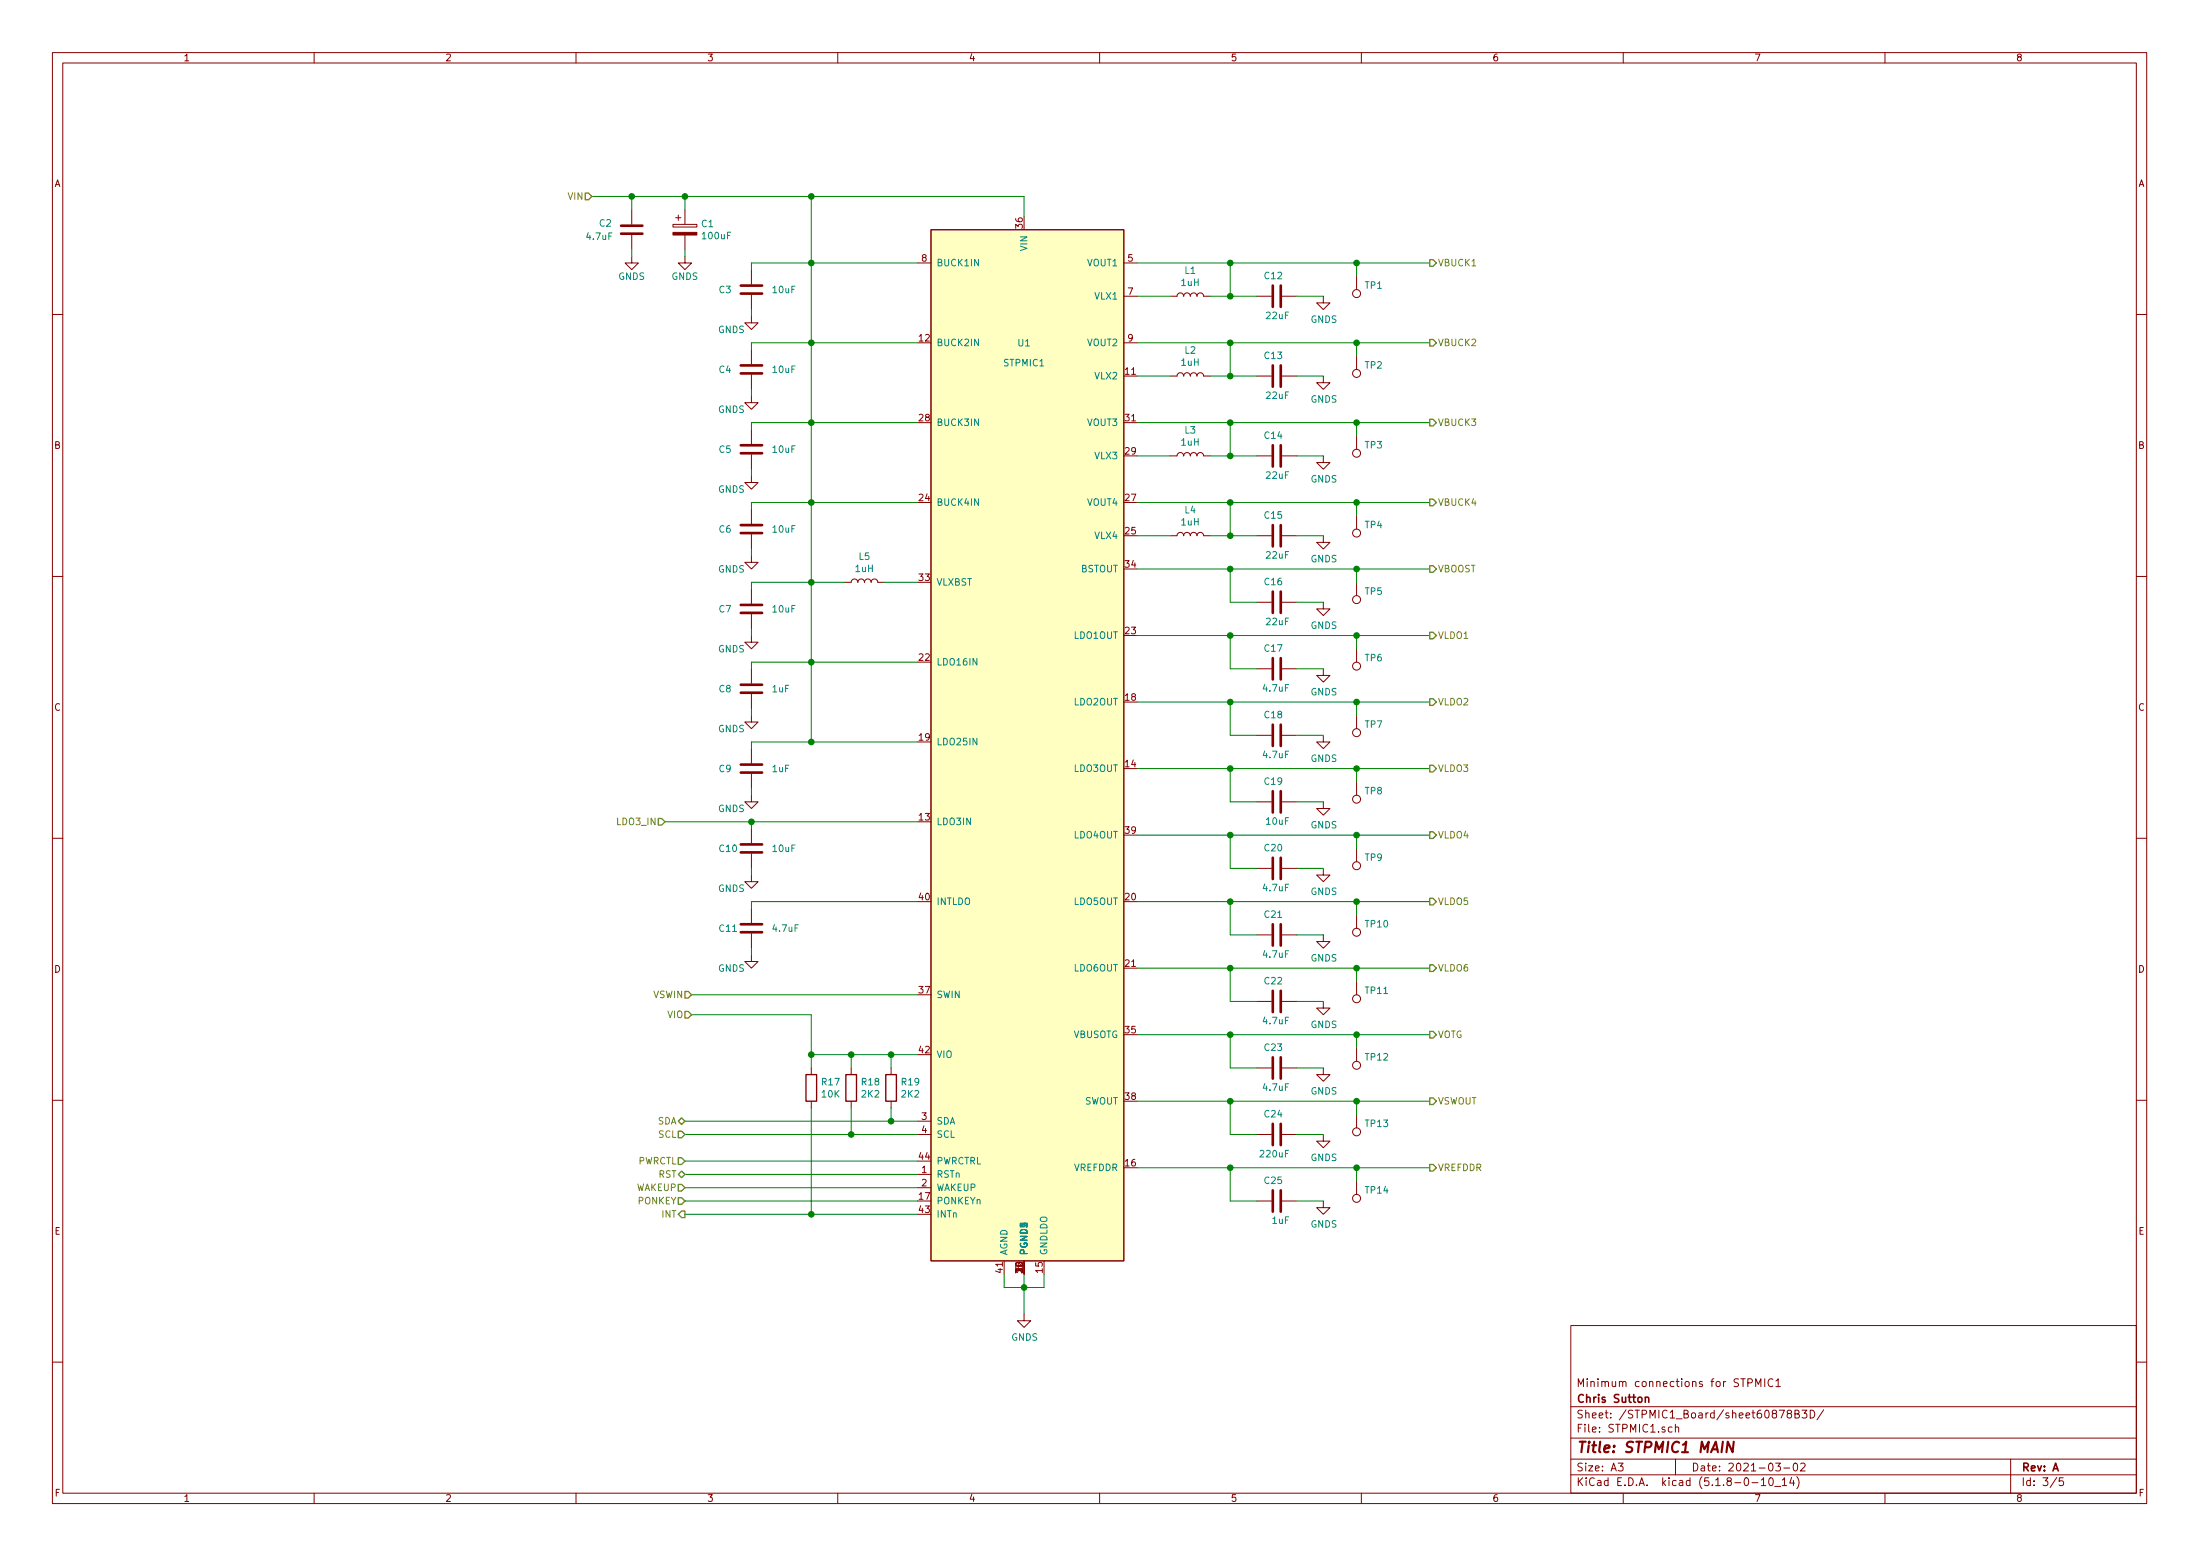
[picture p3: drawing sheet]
<svg xmlns="http://www.w3.org/2000/svg" width="420mm" height="297mm" viewBox="0 0 420 297" stroke-linecap="round" stroke-linejoin="round" font-family="sans-serif">
<g fill="none" stroke="#840000" stroke-width=".19">
<path d="M10 10h400v277h-400zM12 12h396v273.1h-396zM60 10v2M110 10v2M160 10v2M210 10v2M260 10v2M310 10v2M360 10v2M120.6 48.9v1.3h1.3l-1.3 1.3-1.2-1.3h1.2M120.6 40v2.8M120.6 44.9v2.8"/>
<path d="M128.5 42.8h4.6v.5h-4.6zM129 41.6h1M129.5 41.1v1M130.8 48.9v1.3h1.3l-1.3 1.3-1.3-1.3h1.3M130.8 40v2.8M130.8 44.9v2.8M143.5 51.5v2.8M143.5 56.3v2.8M175.3 50.2h2.5M177.8 43.9h36.8v196.8h-36.8zM214.6 56.6h2.6M214.6 50.2h2.6"/>
<path d="M223.5 56.6h1.3a.63 .63 0 0 1 .6-.7 .63 .63 0 0 1 .7 .7 .63 .63 0 0 1 .6-.7 .63 .63 0 0 1 .6 .7 .63 .63 0 0 1 .7-.7 .63 .63 0 0 1 .6 .7 .63 .63 0 0 1 .6-.7 .63 .63 0 0 1 .7 .7h1.2M240 56.6h2.8M244.9 56.6h2.7M252.7 56.6v1.2h1.3l-1.3 1.3-1.2-1.3h1.2M259.1 52.7v2.6M10 60h2M143.5 75.6v1.3h1.3l-1.3 1.2-1.3-1.2h1.3M143.5 60.4v1.2h1.3l-1.3 1.3-1.3-1.3h1.3M143.5 66.7v2.8M143.5 71.5v2.8M214.6 65.4h2.6M223.5 71.8h1.3a.63 .63 0 0 1 .6-.6 .63 .63 0 0 1 .7 .6 .63 .63 0 0 1 .6-.6 .63 .63 0 0 1 .6 .6 .63 .63 0 0 1 .7-.6 .63 .63 0 0 1 .6 .6 .63 .63 0 0 1 .6-.6 .63 .63 0 0 1 .7 .6h1.2"/>
<path d="M240 71.8h2.8M244.9 71.8h2.7M252.7 71.8v1.3h1.3l-1.3 1.2-1.2-1.2h1.2M259.1 68v2.5M408 60h2M143.5 90.8v1.3h1.3l-1.3 1.3-1.3-1.3h1.3M143.5 82v2.7M143.5 86.8v2.8M143.5 97.2v2.8M223.5 87h1.3a.63 .63 0 0 1 .6-.6 .63 .63 0 0 1 .7 .6 .63 .63 0 0 1 .6-.6 .63 .63 0 0 1 .6 .6 .63 .63 0 0 1 .7-.6 .63 .63 0 0 1 .6 .6 .63 .63 0 0 1 .6-.6 .63 .63 0 0 1 .7 .6h1.2M240 87h2.8M244.9 87h2.7"/>
<path d="M252.7 87v1.3h1.3l-1.3 1.3-1.2-1.3h1.2M259.1 83.2v2.6M259.1 98.5v2.5M10 110h2M143.5 106.1v1.3h1.3l-1.3 1.2-1.3-1.2h1.3M143.5 102v2.8M143.5 112.4v2.8M143.5 117.3v2.8M161.3 111.2h1.3a.63 .63 0 0 1 .6-.7 .63 .63 0 0 1 .6 .7 .63 .63 0 0 1 .7-.7 .63 .63 0 0 1 .6 .7 .63 .63 0 0 1 .6-.7 .63 .63 0 0 1 .7 .7 .63 .63 0 0 1 .6-.7 .63 .63 0 0 1 .6 .7h1.3M223.5 102.3h1.3a.63 .63 0 0 1 .6-.7 .63 .63 0 0 1 .7 .7 .63 .63 0 0 1 .6-.7 .63 .63 0 0 1 .6 .7 .63 .63 0 0 1 .7-.7 .63 .63 0 0 1 .6 .7 .63 .63 0 0 1 .6-.7 .63 .63 0 0 1 .7 .7h1.2M240 102.3h2.8M240 115h2.8"/>
<path d="M244.9 102.3h2.7M244.9 115h2.7M252.7 115v1.2h1.3l-1.3 1.3-1.2-1.3h1.2M252.7 102.3v1.2h1.3l-1.3 1.3-1.2-1.3h1.2M259.1 111.2v2.5M408 110h2M143.5 136.6v1.2h1.3l-1.3 1.3-1.3-1.3h1.3M143.5 121.3v1.3h1.3l-1.3 1.3-1.3-1.3h1.3M143.5 127.7v2.8M143.5 132.5v2.8M240 127.7h2.8M244.9 127.7h2.7"/>
<path d="M252.7 127.7v1.2h1.3l-1.3 1.3-1.2-1.3h1.2M259.1 123.9v2.5M259.1 136.6v2.5M143.5 151.8v1.3h1.3l-1.3 1.2-1.3-1.2h1.3M143.5 142.9v2.8M143.5 147.7v2.8M143.5 158.2v2.7M240 153.1h2.8M240 140.4h2.8M244.9 153.1h2.7M244.9 140.4h2.7M252.7 153.1v1.2h1.3l-1.3 1.3-1.2-1.3h1.2"/>
<path d="M252.7 140.4v1.2h1.3l-1.3 1.3-1.2-1.3h1.2M259.1 149.3v2.5M10 160h2M143.5 167v1.3h1.3l-1.3 1.3-1.3-1.3h1.3M143.5 163v2.8M143.5 173.4v2.8M143.5 178.2v2.8M240 178.5h2.8M240 165.8h2.8M244.9 178.5h2.7M244.9 165.8h2.7M252.7 178.5v1.2h1.3l-1.3 1.3-1.2-1.3h1.2"/>
<path d="M252.7 165.8v1.2h1.3l-1.3 1.3-1.2-1.3h1.2M259.1 162v2.5M259.1 174.7v2.5M408 160h2M143.5 182.3v1.3h1.3l-1.3 1.2-1.3-1.2h1.3M240 191.2h2.8M244.9 191.2h2.7M252.7 191.2v1.2h1.3l-1.3 1.3-1.2-1.3h1.2M259.1 187.4v2.5M10 210h2M154.9 203.9v1.2M154.9 210.2v1.3"/>
<path d="M162.6 203.9v1.2M162.6 210.2v1.3M170.2 203.9v1.2M170.2 210.2v1.3M175.3 216.6h2.5M175.3 214h2.5M240 216.6h2.8M240 203.9h2.8M244.9 216.6h2.7M244.9 203.9h2.7M252.7 216.6v1.2h1.3l-1.3 1.3-1.2-1.3h1.2M252.7 203.9v1.2h1.3l-1.3 1.3-1.2-1.3h1.2"/>
<path d="M259.1 200.1v2.5M259.1 212.8v2.5M408 210h2M175.3 224.2h2.5M175.3 226.7h2.5M240 229.3h2.8M244.9 229.3h2.7M252.7 229.3v1.2h1.3l-1.3 1.3-1.2-1.3h1.2M259.1 225.5v2.5M195.6 250.9v1.2h1.2l-1.2 1.3-1.3-1.3h1.3M300 253h108v32.1h-108zM10 260h2"/>
<path d="M300 278.5h108M300 274.5h108M300 268.5h108M309 279.3h1l-.5 .6 .4 .1v.7l-.2 .1-.7-.1M319.3 272.5l-.4-.1-.3 .3 .1 .6 .2 .1 .4-.1M320 272.5l.2-.1 .3 .1 .1 .9M320 271.9v1.5M320 278.5v3M333.8 264l.7-.1 .2-.2-.1-.3-.2-.2h-.6v1.5M335.3 264.7v-1.5l.5 1.1 .5-1.1v1.5M337 263.2v1.5M338.6 263.4a.59 .59 0 0 0-.8-.1 .59 .59 0 0 0-.1 .8 .56 .56 0 0 0 .3 .5 .56 .56 0 0 0 .6 0"/>
<path d="M339.1 279.3h.9l-.5 .6 .5 .1v.7l-.2 .1-.7-.1M339.2 263.6l.4-.4v1.5M339.2 264.7h.8M341.6 269.8l-.3-.2 .1-.2 .2-.2 .4 .1 .2 .2-.1 .2-.5 .1-.3 .3 .1 .5 .2 .1h.3l.3-.3v-.3l-.3-.3M342.6 279.5l.4-.2a.94 .94 0 0 1 0 1.5 .82 .82 0 0 1-.4-1.3zM342.8 269.9l.7-.1v-.4l-.2-.2h-.5v1.5h.6l.2-.1 .1-.4-.4-.3M343.9 279.5l.5-.2 .3 .2 .1 .2-1 1.1h1M344.1 269.2h1l-.5 .6 .4 .1v.7l-.2 .1-.7-.1M345.7 269.2a.76 .76 0 0 1 .9 .7 .76 .76 0 0 1-.9 .8zM348.3 269.1l-1.3 2M384 278.5v6.6M408 260h2"/>
<path d="M60 285.1v1.9M110 285.1v1.9M160 285.1v1.9M210 285.1v1.9M260 285.1v1.9M300 281.5h108M310 285.1v1.9M334.6 283h1.1M336.4 282.5l.4-.4v1.5M336.4 283.6h.8M337.9 282.3l.3-.2a.81 .81 0 0 1 .5 .6 .81 .81 0 0 1-.2 .8l-.2 .1a.79 .79 0 0 1-.4-1.3zM338.9 283.8h1.2"/>
<path d="M340.4 282.5l.4-.4v1.5M340.4 283.6h.8M340.7 280.2h1.1M342.2 282l-.4 1.1h.9M342.5 282.6v1M343.2 281.9a1.71 1.71 0 0 1 0 2.3M360 285.1v1.9M392.8 282l-1.3 2M394 282.1h-.7l-.1 .7 .3-.1h.5l.1 .3-.1 .5-.2 .1-.6-.1"/>
<circle cx="259.1" cy="56" r=".76"/>
<circle cx="259.1" cy="71.3" r=".76"/>
<circle cx="259.1" cy="86.5" r=".76"/>
<circle cx="259.1" cy="101.8" r=".76"/>
<circle cx="259.1" cy="114.5" r=".76"/>
<circle cx="259.1" cy="127.2" r=".76"/>
<circle cx="259.1" cy="139.9" r=".76"/>
<circle cx="259.1" cy="152.6" r=".76"/>
<circle cx="259.1" cy="178" r=".76"/>
<circle cx="259.1" cy="165.3" r=".76"/>
<circle cx="259.1" cy="190.7" r=".76"/>
<circle cx="259.1" cy="216.1" r=".76"/>
<circle cx="259.1" cy="203.4" r=".76"/>
<circle cx="259.1" cy="228.8" r=".76"/>
</g>
<path d="M331.1 275.2l-.2 2-.9-2-.3 2" fill="none" stroke="#840000" stroke-width=".41"/>
<path d="M314.2 266.8h.1a.37 .37 0 0 1 .6 .1v.8M314.2 266.7v1" fill="none" stroke="#840000" stroke-width=".3"/>
<g fill="none" stroke="#840000" stroke-width=".51">
<path d="M118.6 44.6h4.1M118.6 43.1h4.1M141.5 56h4M141.5 54.5h4M243.1 54.5v4.1M244.6 54.5v4.1M141.5 71.3h4M141.5 69.8h4M243.1 69.8v4M244.6 69.8v4M141.5 86.5h4M141.5 85h4"/>
<path d="M243.1 85v4.1M244.6 85v4.1M141.5 117h4M141.5 115.5h4M141.5 101.8h4M141.5 100.2h4M243.1 100.2v4.1M243.1 112.9v4.1M244.6 100.2v4.1M244.6 112.9v4.1M141.5 132.2h4M141.5 130.7h4"/>
<path d="M243.1 125.6v4.1M243.1 138.3v4.1M244.6 125.6v4.1M244.6 138.3v4.1M141.5 147.5h4M141.5 146h4M243.1 151v4.1M244.6 151v4.1M141.5 178h4M141.5 176.4h4M141.5 162.7h4M141.5 161.2h4"/>
<path d="M243.1 163.7v4.1M243.1 176.4v4.1M244.6 163.7v4.1M244.6 176.4v4.1M243.1 189.1v4.1M244.6 189.1v4.1M243.1 201.8v4.1M243.1 214.5v4.1M244.6 201.8v4.1M244.6 214.5v4.1M243.1 227.2v4.1M244.6 227.2v4.1"/>
</g>
<path d="M128.5 44.4h4.6v.5h-4.6z" fill="#840000" stroke="#840000" stroke-width=".19"/>
<path d="M153.9 205.1h2.1v5.1h-2.1zM161.5 205.1h2.1v5.1h-2.1zM169.2 205.1h2v5.1h-2z" fill="none" stroke="#840000" stroke-width=".25"/>
<path d="M177.8 43.9h36.8v196.8h-36.8z" fill="#ffffc2" stroke="#ffffc2" stroke-width=".19"/>
<g fill="none" stroke="#008400" stroke-width=".19">
<path d="M113 37.5h82.6v3.8M120.6 37.5v2.5M130.8 37.5v2.5M154.9 37.5v104.1M120.6 47.7v1.2M130.8 47.7v1.2M143.5 59.1v1.3M175.3 50.2h-31.8v1.3M217.2 56.6h6.3M217.2 50.2h55.8M231.1 56.6h8.9M234.9 50.2v6.4"/>
<path d="M247.6 56.6h5.1M259.1 50.2v2.5M143.5 74.3v1.3M175.3 65.4h-31.8v1.3M217.2 65.4h55.8M217.2 71.8h6.3M231.1 71.8h8.9M234.9 65.4v6.4M247.6 71.8h5.1M259.1 65.4v2.6M143.5 89.6v1.2M175.3 95.9h-31.8v1.3"/>
<path d="M175.3 80.7h-31.8v1.3M217.2 95.9h55.8M217.2 80.7h55.8M217.2 87h6.3M231.1 87h8.9M234.9 80.7v6.3M234.9 95.9v6.4M247.6 87h5.1M259.1 80.7v2.5M259.1 95.9v2.6M143.5 104.8v1.3M161.3 111.2h-17.8v1.2"/>
<path d="M168.9 111.2h6.4M217.2 108.6h55.8M217.2 102.3h6.3M231.1 102.3h8.9M234.9 108.6v6.4h5.1M247.6 115h5.1M247.6 102.3h5.1M259.1 108.6v2.6M143.5 120.1v1.2M143.5 135.3v1.3M175.3 126.4h-31.8v1.3M217.2 121.3h55.8"/>
<path d="M217.2 134h55.8M234.9 121.3v6.4h5.1M234.9 134v6.4h5.1M247.6 127.7h5.1M259.1 121.3v2.6M259.1 134v2.6M127 156.9h48.3M143.5 150.5v1.3M143.5 156.9v1.3M175.3 141.6h-31.8v1.3M217.2 159.4h55.8M217.2 146.7h55.8"/>
<path d="M234.9 146.7v6.4h5.1M234.9 159.4v6.4h5.1M247.6 140.4h5.1M247.6 153.1h5.1M259.1 146.7v2.6M259.1 159.4v2.6M143.5 165.8v1.2M175.3 172.1h-31.8v1.3M217.2 172.1h55.8M234.9 172.1v6.4h5.1M247.6 165.8h5.1M247.6 178.5h5.1"/>
<path d="M259.1 172.1v2.6M132.1 193.7h22.8v10.2M132.1 189.9h43.2M143.5 181v1.3M217.2 184.8h55.8M217.2 197.5h55.8M234.9 184.8v6.4h5.1M234.9 197.5v6.4h5.1M247.6 191.2h5.1M259.1 184.8v2.6M259.1 197.5v2.6M130.8 216.6h44.5"/>
<path d="M130.8 214h44.5M154.9 211.5v20.3M154.9 201.3h20.4M162.6 201.3v2.6M162.6 211.5v5.1M170.2 201.3v2.6M170.2 211.5v2.5M217.2 210.2h55.8M234.9 210.2v6.4h5.1M247.6 203.9h5.1M247.6 216.6h5.1M259.1 210.2v2.6"/>
<path d="M130.8 231.8h44.5M130.8 229.3h44.5M130.8 226.7h44.5M130.8 224.2h44.5M130.8 221.7h44.5M217.2 222.9h55.8M234.9 222.9v6.4h5.1M247.6 229.3h5.1M259.1 222.9v2.6M191.8 243.2v2.6h7.6v-2.6M195.6 243.2v7.7"/>
</g>
<g fill="none" stroke="#848400" stroke-width=".25">
<path d="M111.8 36.9h.6l.6 .6-.6 .6h-.6zM273 49.6h.7l.6 .6-.6 .6h-.7zM273 64.8h.7l.6 .6-.6 .7h-.7zM273 95.3h.7l.6 .6-.6 .7h-.7zM273 80h.7l.6 .7-.6 .6h-.7zM273 108h.7l.6 .6-.6 .7h-.7zM273 120.7h.7l.6 .6-.6 .7h-.7zM273 133.4h.7l.6 .6-.6 .7h-.7zM125.7 156.2h.7l.6 .7-.6 .6h-.7zM273 158.8h.7l.6 .6-.6 .7h-.7zM273 146.1h.7l.6 .6-.6 .7h-.7zM273 171.5h.7l.6 .6-.6 .7h-.7z"/>
<path d="M130.8 193.1h.6l.7 .6-.7 .6h-.6zM130.8 189.3h.6l.7 .6-.7 .6h-.6zM273 196.9h.7l.6 .6-.6 .7h-.7zM273 184.2h.7l.6 .6-.6 .7h-.7zM129.5 215.9h.7l.6 .7-.6 .6h-.7zM129.5 214l.7-.6 .6 .6-.6 .7zM273 209.6h.7l.6 .6-.6 .7h-.7zM129.5 228.6h.7l.6 .7-.6 .6h-.7zM129.5 226.1h.7l.6 .6-.6 .7h-.7zM129.5 224.2l.7-.6 .6 .6-.6 .6zM129.5 221h.7l.6 .7-.6 .6h-.7zM130.2 231.2h.6v1.2h-.6l-.7-.6z"/>
<path d="M273 222.3h.7l.6 .6-.6 .7h-.7z"/>
</g>
<g fill="#008400" stroke="#008400" stroke-width=".25">
<circle cx="235" cy="102.3" r=".51"/>
<circle cx="259.1" cy="210.2" r=".51"/>
<circle cx="154.9" cy="201.3" r=".51"/>
<circle cx="235" cy="210.2" r=".51"/>
<circle cx="259.1" cy="197.5" r=".51"/>
<circle cx="154.9" cy="231.8" r=".51"/>
<circle cx="235" cy="197.5" r=".51"/>
<circle cx="235" cy="50.2" r=".51"/>
<circle cx="235" cy="222.9" r=".51"/>
<circle cx="235" cy="121.3" r=".51"/>
<circle cx="195.6" cy="245.8" r=".51"/>
<circle cx="259.1" cy="222.9" r=".51"/>
<circle cx="162.6" cy="201.3" r=".51"/>
<circle cx="235" cy="95.9" r=".51"/>
<circle cx="259.1" cy="80.7" r=".51"/>
<circle cx="235" cy="87" r=".51"/>
<circle cx="235" cy="80.7" r=".51"/>
<circle cx="259.1" cy="65.4" r=".51"/>
<circle cx="154.9" cy="50.2" r=".51"/>
<circle cx="154.9" cy="65.4" r=".51"/>
<circle cx="154.9" cy="80.7" r=".51"/>
<circle cx="154.9" cy="95.9" r=".51"/>
<circle cx="235" cy="71.8" r=".51"/>
<circle cx="162.6" cy="216.6" r=".51"/>
<circle cx="154.9" cy="111.2" r=".51"/>
<circle cx="235" cy="65.4" r=".51"/>
<circle cx="154.9" cy="126.4" r=".51"/>
<circle cx="170.2" cy="214" r=".51"/>
<circle cx="154.9" cy="141.6" r=".51"/>
<circle cx="259.1" cy="50.2" r=".51"/>
<circle cx="259.1" cy="146.7" r=".51"/>
<circle cx="154.9" cy="37.5" r=".51"/>
<circle cx="259.1" cy="95.9" r=".51"/>
<circle cx="235" cy="56.6" r=".51"/>
<circle cx="235" cy="146.7" r=".51"/>
<circle cx="259.1" cy="184.8" r=".51"/>
<circle cx="235" cy="184.8" r=".51"/>
<circle cx="143.5" cy="156.9" r=".51"/>
<circle cx="170.2" cy="201.3" r=".51"/>
<circle cx="235" cy="108.6" r=".51"/>
<circle cx="259.1" cy="172.1" r=".51"/>
<circle cx="130.8" cy="37.5" r=".51"/>
<circle cx="235" cy="172.1" r=".51"/>
<circle cx="259.1" cy="159.4" r=".51"/>
<circle cx="235" cy="159.4" r=".51"/>
<circle cx="259.1" cy="134" r=".51"/>
<circle cx="235" cy="134" r=".51"/>
<circle cx="259.1" cy="108.6" r=".51"/>
<circle cx="120.6" cy="37.5" r=".51"/>
<circle cx="259.1" cy="121.3" r=".51"/>
</g>
<text font-size="2.8" fill="#840000" x="301" y="277.3">Title: STPMIC1 MAIN</text>
<g font-size="2.1" fill="#840000">
<text x="301" y="267.8">Chris Sutton</text>
<text x="301" y="264.8">Minimum connections for STPMIC1</text>
<text x="301" y="273.5">File: STPMIC1.sch</text>
<text x="301" y="270.8">Sheet: /STPMIC1_Board/sheet60878B3D/</text>
<text x="301" y="280.9">Size: A3</text>
<text x="323" y="280.9">Date: 2021-03-02</text>
<text x="386" y="280.9">Rev: A</text>
<text x="301" y="283.7">KiCad E.D.A. kicad (5.1.8-0-10_14)</text>
<text x="386" y="283.7">Id: 3/5</text>
</g>
<g font-size="1.8" fill="#840000">
<text x="35" y="11.7">1</text>
<text x="85" y="11.7">2</text>
<text x="135" y="11.7">3</text>
<text x="185" y="11.7">4</text>
<text x="235" y="11.7">5</text>
<text x="285" y="11.7">6</text>
<text x="335" y="11.7">7</text>
<text x="385" y="11.7">8</text>
<text x="10.4" y="35.7">A</text>
<text x="408.4" y="35.7">A</text>
<text x="195.3" y="43.5" transform="rotate(-90 195.3 43.5)">36</text>
<text x="176" y="49.9">8</text>
<text x="215.4" y="49.9">5</text>
<text x="215.4" y="56.3">7</text>
<text x="175.6" y="65.2">12</text>
<text x="215.4" y="65.2">9</text>
<text x="214.9" y="71.5">11</text>
<text x="175.6" y="80.4">28</text>
<text x="214.9" y="80.4">31</text>
<text x="10.4" y="85.7">B</text>
<text x="214.9" y="86.8">29</text>
<text x="408.4" y="85.7">B</text>
<text x="175.6" y="95.7">24</text>
<text x="214.9" y="95.7">27</text>
<text x="214.9" y="102">25</text>
<text x="175.6" y="110.9">33</text>
<text x="214.9" y="108.4">34</text>
<text x="214.9" y="121.1">23</text>
<text x="175.6" y="126.1">22</text>
<text x="10.4" y="135.7">C</text>
<text x="214.9" y="133.8">18</text>
<text x="408.4" y="135.7">C</text>
<text x="175.6" y="141.4">19</text>
<text x="214.9" y="146.5">14</text>
<text x="175.6" y="156.6">13</text>
<text x="214.9" y="159.2">39</text>
<text x="175.6" y="171.9">40</text>
<text x="214.9" y="171.9">20</text>
<text x="10.4" y="185.7">D</text>
<text x="214.9" y="184.6">21</text>
<text x="408.4" y="185.7">D</text>
<text x="175.6" y="189.6">37</text>
<text x="214.9" y="197.3">35</text>
<text x="175.6" y="201.1">42</text>
<text x="214.9" y="210">38</text>
<text x="176" y="213.8">3</text>
<text x="175.6" y="221.4">44</text>
<text x="176" y="216.3">4</text>
<text x="176" y="223.9">1</text>
<text x="176" y="226.5">2</text>
<text x="214.9" y="222.7">16</text>
<text x="175.6" y="229">17</text>
<text x="175.6" y="231.6">43</text>
<text x="10.4" y="235.7">E</text>
<text x="408.4" y="235.7">E</text>
<text x="191.5" y="242.9" transform="rotate(-90 191.5 242.9)">41</text>
<text x="195.3" y="242.9" transform="rotate(-90 195.3 242.9)">10</text>
<text x="195.3" y="242.5" transform="rotate(-90 195.3 242.5)">6</text>
<text x="199.1" y="242.9" transform="rotate(-90 199.1 242.9)">15</text>
<text x="10.5" y="285.7">F</text>
<text x="35" y="286.7">1</text>
<text x="85" y="286.7">2</text>
<text x="135" y="286.7">3</text>
<text x="185" y="286.7">4</text>
<text x="235" y="286.7">5</text>
<text x="285" y="286.7">6</text>
<text x="335" y="286.7">7</text>
<text x="385" y="286.7">8</text>
<text x="408.5" y="285.7">F</text>
</g>
<g font-size="1.8" fill="#848400">
<text x="108.6" y="38.1">VIN</text>
<text x="274.6" y="50.8">VBUCK1</text>
<text x="274.6" y="66.1">VBUCK2</text>
<text x="274.6" y="81.3">VBUCK3</text>
<text x="274.6" y="96.6">VBUCK4</text>
<text x="274.6" y="109.3">VBOOST</text>
<text x="274.6" y="122">VLDO1</text>
<text x="274.6" y="134.7">VLDO2</text>
<text x="274.6" y="147.4">VLDO3</text>
<text x="118" y="157.5">LDO3_IN</text>
<text x="274.6" y="160.1">VLDO4</text>
<text x="274.6" y="172.8">VLDO5</text>
<text x="274.6" y="185.5">VLDO6</text>
<text x="124.8" y="190.5">VSWIN</text>
<text x="127.5" y="194.3">VIO</text>
<text x="274.6" y="198.2">VOTG</text>
<text x="125.6" y="214.7">SDA</text>
<text x="274.6" y="210.9">VSWOUT</text>
<text x="125.8" y="217.2">SCL</text>
<text x="121.4" y="227.4">WAKEUP</text>
<text x="121.7" y="222.3">PWRCTL</text>
<text x="125.8" y="224.8">RST</text>
<text x="274.6" y="223.6">VREFDDR</text>
<text x="121.8" y="229.9">PONKEY</text>
<text x="126.4" y="232.4">INT</text>
</g>
<g font-size="1.8" fill="#008484">
<text x="112.1" y="45.8">4.7uF</text>
<text x="114.5" y="43.3">C2</text>
<text x="134" y="43.4">C1</text>
<text x="134.3" y="45.7">100uF</text>
<text x="196.2" y="47.8" transform="rotate(-90 196.2 47.8)">VIN</text>
<text x="118.1" y="53.4">GNDS</text>
<text x="128.3" y="53.4">GNDS</text>
<text x="178.8" y="50.8">BUCK1IN</text>
<text x="207.7" y="50.8">VOUT1</text>
<text x="226.3" y="52.3">L1</text>
<text x="241.6" y="53.3">C12</text>
<text x="137.4" y="56">C3</text>
<text x="147.7" y="56">10uF</text>
<text x="209.2" y="57.2">VLX1</text>
<text x="225.6" y="54.6">1uH</text>
<text x="260.7" y="55.1">TP1</text>
<text x="137.2" y="63.6">GNDS</text>
<text x="241.9" y="60.9">22uF</text>
<text x="250.3" y="61.6">GNDS</text>
<text x="137.4" y="71.2">C4</text>
<text x="147.7" y="71.2">10uF</text>
<text x="178.8" y="66.1">BUCK2IN</text>
<text x="191.7" y="69.9">STPMIC1</text>
<text x="194.5" y="66.1">U1</text>
<text x="207.7" y="66.1">VOUT2</text>
<text x="225.6" y="69.8">1uH</text>
<text x="226.3" y="67.5">L2</text>
<text x="241.6" y="68.5">C13</text>
<text x="260.7" y="70.4">TP2</text>
<text x="209.2" y="72.4">VLX2</text>
<text x="241.9" y="76.2">22uF</text>
<text x="250.3" y="76.9">GNDS</text>
<text x="137.2" y="78.8">GNDS</text>
<text x="178.8" y="81.3">BUCK3IN</text>
<text x="207.7" y="81.3">VOUT3</text>
<text x="226.3" y="82.8">L3</text>
<text x="241.6" y="83.8">C14</text>
<text x="137.4" y="86.4">C5</text>
<text x="147.7" y="86.4">10uF</text>
<text x="209.2" y="87.7">VLX3</text>
<text x="225.6" y="85.1">1uH</text>
<text x="260.7" y="85.6">TP3</text>
<text x="137.2" y="94.1">GNDS</text>
<text x="241.9" y="91.4">22uF</text>
<text x="250.3" y="92.1">GNDS</text>
<text x="137.4" y="101.7">C6</text>
<text x="147.7" y="101.7">10uF</text>
<text x="178.8" y="96.6">BUCK4IN</text>
<text x="207.7" y="96.6">VOUT4</text>
<text x="225.6" y="100.3">1uH</text>
<text x="226.3" y="98">L4</text>
<text x="241.6" y="99">C15</text>
<text x="260.7" y="100.8">TP4</text>
<text x="164.1" y="106.9">L5</text>
<text x="209.2" y="102.9">VLX4</text>
<text x="241.9" y="106.6">22uF</text>
<text x="250.3" y="107.4">GNDS</text>
<text x="137.2" y="109.3">GNDS</text>
<text x="163.4" y="109.2">1uH</text>
<text x="178.8" y="111.8">VLXBST</text>
<text x="206.3" y="109.3">BSTOUT</text>
<text x="241.6" y="111.7">C16</text>
<text x="260.7" y="113.5">TP5</text>
<text x="137.4" y="116.9">C7</text>
<text x="147.7" y="116.9">10uF</text>
<text x="241.9" y="119.3">22uF</text>
<text x="137.2" y="124.5">GNDS</text>
<text x="205.2" y="122">LDO1OUT</text>
<text x="241.6" y="124.4">C17</text>
<text x="250.3" y="120.1">GNDS</text>
<text x="178.8" y="127">LDO16IN</text>
<text x="260.7" y="126.2">TP6</text>
<text x="137.4" y="132.2">C8</text>
<text x="147.5" y="132.2">1uF</text>
<text x="205.2" y="134.7">LDO2OUT</text>
<text x="241.4" y="132">4.7uF</text>
<text x="241.6" y="137.1">C18</text>
<text x="250.3" y="132.8">GNDS</text>
<text x="137.2" y="139.8">GNDS</text>
<text x="178.8" y="142.3">LDO25IN</text>
<text x="260.7" y="138.9">TP7</text>
<text x="137.4" y="147.4">C9</text>
<text x="147.5" y="147.4">1uF</text>
<text x="205.2" y="147.4">LDO3OUT</text>
<text x="241.4" y="144.7">4.7uF</text>
<text x="241.6" y="149.8">C19</text>
<text x="250.3" y="145.5">GNDS</text>
<text x="137.2" y="155">GNDS</text>
<text x="260.7" y="151.6">TP8</text>
<text x="178.8" y="157.5">LDO3IN</text>
<text x="205.2" y="160.1">LDO4OUT</text>
<text x="241.9" y="157.4">10uF</text>
<text x="250.3" y="158.2">GNDS</text>
<text x="137.4" y="162.6">C10</text>
<text x="147.7" y="162.6">10uF</text>
<text x="241.6" y="162.5">C20</text>
<text x="260.7" y="164.3">TP9</text>
<text x="137.2" y="170.3">GNDS</text>
<text x="178.8" y="172.8">INTLDO</text>
<text x="205.2" y="172.8">LDO5OUT</text>
<text x="241.4" y="170.1">4.7uF</text>
<text x="250.3" y="170.9">GNDS</text>
<text x="137.4" y="177.9">C11</text>
<text x="147.7" y="177.9">4.7uF</text>
<text x="241.6" y="175.2">C21</text>
<text x="260.8" y="177">TP10</text>
<text x="137.2" y="185.5">GNDS</text>
<text x="205.2" y="185.5">LDO6OUT</text>
<text x="241.4" y="182.8">4.7uF</text>
<text x="250.3" y="183.6">GNDS</text>
<text x="178.8" y="190.5">SWIN</text>
<text x="241.6" y="187.9">C22</text>
<text x="260.8" y="189.7">TP11</text>
<text x="241.4" y="195.5">4.7uF</text>
<text x="250.3" y="196.3">GNDS</text>
<text x="178.8" y="202">VIO</text>
<text x="204.9" y="198.2">VBUSOTG</text>
<text x="241.6" y="200.6">C23</text>
<text x="260.8" y="202.4">TP12</text>
<text x="157" y="207.2">R17</text>
<text x="157" y="209.5">10K</text>
<text x="164.6" y="207.2">R18</text>
<text x="164.6" y="209.5">2K2</text>
<text x="172.2" y="207.2">R19</text>
<text x="172.2" y="209.5">2K2</text>
<text x="241.4" y="208.2">4.7uF</text>
<text x="250.3" y="209">GNDS</text>
<text x="178.8" y="214.7">SDA</text>
<text x="207" y="210.9">SWOUT</text>
<text x="241.6" y="213.3">C24</text>
<text x="260.8" y="215.1">TP13</text>
<text x="178.8" y="217.2">SCL</text>
<text x="240.8" y="220.9">220uF</text>
<text x="250.3" y="221.7">GNDS</text>
<text x="178.8" y="224.8">RSTn</text>
<text x="178.8" y="227.4">WAKEUP</text>
<text x="178.8" y="222.3">PWRCTRL</text>
<text x="205.1" y="223.6">VREFDDR</text>
<text x="241.6" y="226">C25</text>
<text x="260.8" y="227.8">TP14</text>
<text x="178.8" y="229.9">PONKEYn</text>
<text x="178.8" y="232.4">INTn</text>
<text x="243" y="233.6">1uF</text>
<text x="192.4" y="239.7" transform="rotate(-90 192.4 239.7)">AGND</text>
<text x="196.2" y="239.7" transform="rotate(-90 196.2 239.7)">PGND1</text>
<text x="200" y="239.7" transform="rotate(-90 200 239.7)">GNDLDO</text>
<text x="250.3" y="234.4">GNDS</text>
<text x="193.2" y="255.9">GNDS</text>
</g>
</svg>
